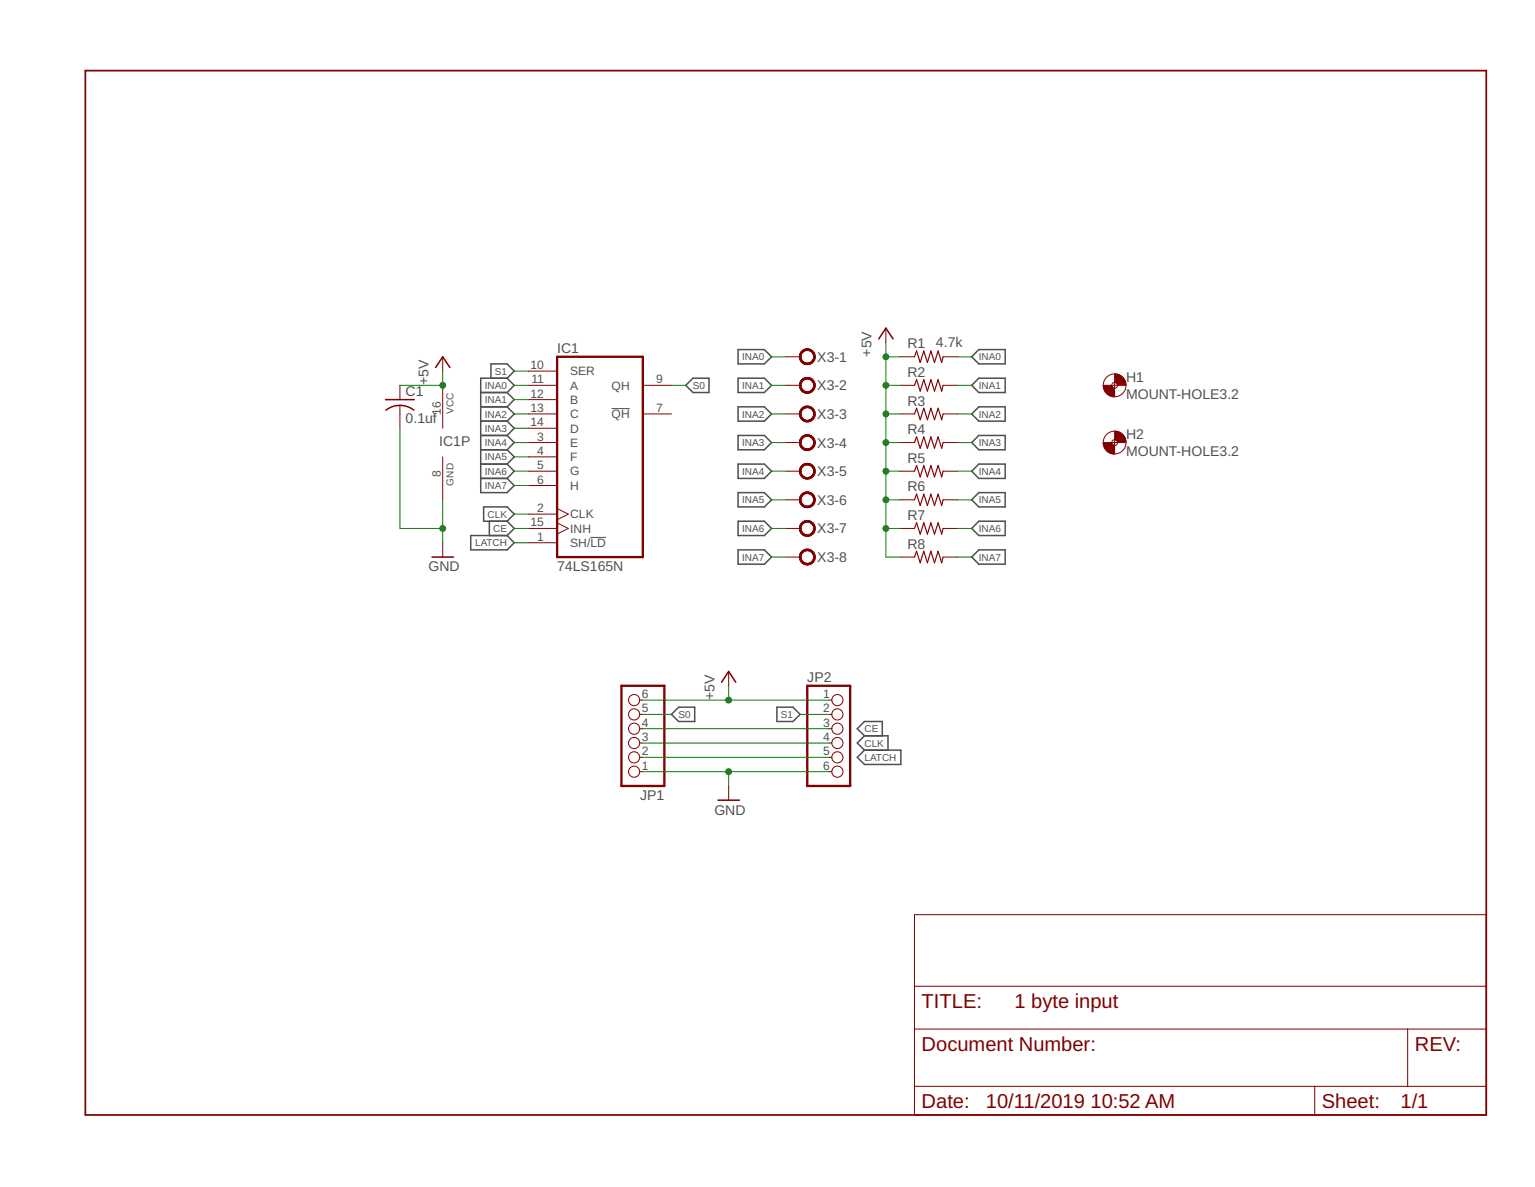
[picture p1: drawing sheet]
<svg xmlns="http://www.w3.org/2000/svg" width="279mm" height="216mm" viewBox="0 0 279 216" stroke-linecap="round" stroke-linejoin="round" font-family="sans-serif">
<path d="M111.3 74.3h3.3M107.5 97.7h2.8" fill="none" stroke="#505050" stroke-width=".18"/>
<g fill="none" stroke="#505050" stroke-width=".28">
<path d="M87.5 71.4h4.8M87.5 74h4.8M87.5 76.6h4.8M87.5 79.2h4.8M89.4 68.8v-2.6h2.9l1.3 1.3-1.3 1.3M92.3 68.8l1.3 1.3-1.3 1.3M92.3 68.8h-4.8v20.8h4.8l1.3-1.3-1.3-1.3M92.3 71.4l1.3 1.3-1.3 1.3M92.3 74l1.3 1.3-1.3 1.3M92.3 76.6l1.3 1.3-1.3 1.3M92.3 79.2l1.3 1.3-1.3 1.3M124.8 70.1l1.3-1.3h3v2.6h-3z"/>
<path d="M134.3 68.8h4.8l1.3 1.3-1.3 1.3h-4.8zM134.3 63.6h4.8l1.3 1.3-1.3 1.3h-4.8zM134.3 74h4.8l1.3 1.3-1.3 1.3h-4.8zM134.3 79.2h4.8l1.3 1.3-1.3 1.3h-4.8zM176.9 75.3l1.3-1.3h4.8v2.6h-4.8zM178.2 68.8h4.8v2.6h-4.8l-1.3-1.3zM178.2 63.6h4.8v2.6h-4.8l-1.3-1.3zM85.7 97.4h6.6l1.3 1.3-1.3 1.3h-6.6zM87.5 81.8h4.8M87.5 84.4h4.8M87.5 87h4.8M88 92.2h4.3l1.3 1.3-1.3 1.3h-4.3z"/>
<path d="M89.1 94.8v2.6M92.3 81.8l1.3 1.3-1.3 1.3M92.3 84.4l1.3 1.3-1.3 1.3M92.3 94.8l1.3 1.3-1.3 1.3M134.3 84.4h4.8l1.3 1.3-1.3 1.3h-4.8zM134.3 89.6h4.8l1.3 1.3-1.3 1.3h-4.8zM134.3 94.8h4.8l1.3 1.3-1.3 1.3h-4.8zM176.9 80.5l1.3-1.3h4.8v2.6h-4.8zM176.9 85.7l1.3-1.3h4.8v2.6h-4.8zM178.2 89.6h4.8v2.6h-4.8l-1.3-1.3zM178.2 94.8h4.8v2.6h-4.8l-1.3-1.3zM134.3 100h4.8l1.3 1.3-1.3 1.3h-4.8z"/>
<path d="M178.2 100h4.8v2.6h-4.8l-1.3-1.3zM122.2 129.9l1.3-1.3h2.9v2.6h-2.9zM141.4 128.6h2.9l1.3 1.3-1.3 1.3h-2.9zM157.4 133.8l-1.4 1.3 1.4 1.3M157.4 133.8h4.2v2.6M157.4 136.4h6.6v2.6h-6.6l-1.4-1.2zM157.4 133.8l-1.4-1.3 1.4-1.3h3.2v2.6"/>
</g>
<path d="M101.4 64.9h15.6v36.4h-15.6zM113.1 124.7h7.8v18.3h-7.8zM146.9 124.7h7.8v18.3h-7.8z" fill="none" stroke="#800000" stroke-width=".42"/>
<g fill="none" stroke="#800000" stroke-width=".18">
<path d="M161.2 59.7v2.6M72.8 70.1v2.6M72.8 73.7v4.2M80.6 64.9v2.6M80.6 70.1v7.8M96.2 75.3h5.2M96.2 70.1h5.2M96.2 67.5h5.2M96.2 72.7h5.2M96.2 77.9h5.2M117 75.3h5.2M117 70.1h5.2"/>
<path d="M143 75.3h2.6M143 70.1h2.6M143 64.9h2.6M163.9 75.3h2.6M163.9 70.1h2.6M163.9 64.9h2.6M171.7 75.3h2.6M171.7 70.1h2.6M171.7 64.9h2.6M202.4 70.1h1M202.9 69.6v1M202.9 80v1"/>
<path d="M80.6 83.1v7.8M80.6 98.7v2.6M96.2 98.7h5.2M96.2 93.5h5.2M96.2 80.5h5.2M96.2 83.1h5.2M96.2 85.7h5.2M96.2 88.3h5.2M96.2 96.1h5.2M101.4 92.5l2 1-2 1M101.4 95.1l2 1-2 1M143 80.5h2.6"/>
<path d="M143 85.7h2.6M143 96.1h2.6M143 90.9h2.6M163.9 80.5h2.6M163.9 85.7h2.6M163.9 96.1h2.6M163.9 90.9h2.6M171.7 80.5h2.6M171.7 85.7h2.6M171.7 96.1h2.6M171.7 90.9h2.6M202.4 80.5h1"/>
<path d="M143 101.3h2.6M163.9 101.3h2.6M171.7 101.3h2.6M116.4 137.8h.6M116.4 135.1h.6M116.4 132.5h.6M116.4 129.9h.6M116.4 127.3h.6M132.6 122.1v2.6M150.8 137.8h.6M150.8 135.1h.6M150.8 132.5h.6"/>
<path d="M150.8 129.9h.6M150.8 127.3h.6M116.4 140.4h.6M132.6 143v2.5M150.8 140.4h.6M166.5 166.4h104v36.4h-104zM166.5 179.4h104M166.5 187.2h104M166.5 197.6h104M239.3 197.6v5.2M256.2 187.2v10.4"/>
<circle cx="202.9" cy="70.1" r="2.07"/>
<circle cx="202.9" cy="70.1" r=".53"/>
<circle cx="202.9" cy="80.5" r="2.07"/>
<circle cx="202.9" cy="80.5" r=".53"/>
<circle cx="115.4" cy="135.1" r="1.02"/>
<circle cx="115.4" cy="132.5" r="1.02"/>
<circle cx="115.4" cy="137.8" r="1.02"/>
<circle cx="115.4" cy="127.3" r="1.02"/>
<circle cx="115.4" cy="129.9" r="1.02"/>
<circle cx="152.4" cy="127.3" r="1.02"/>
<circle cx="152.4" cy="129.9" r="1.02"/>
<circle cx="152.4" cy="137.8" r="1.02"/>
<circle cx="152.4" cy="132.5" r="1.02"/>
<circle cx="152.4" cy="135.1" r="1.02"/>
<circle cx="115.4" cy="140.4" r="1.02"/>
<circle cx="152.4" cy="140.4" r="1.02"/>
</g>
<g fill="#800000" stroke="#800000" stroke-width=".18">
<path d="M145.9 63.9a1.44 1.44 0 0 1 2.3 .3 1.44 1.44 0 0 1-.9 2.1 1.44 1.44 0 0 1-1.8-1.4h.3a1.17 1.17 0 0 1 1.7-1 1.17 1.17 0 0 1 .1 2 1.17 1.17 0 0 1-1.8-.7v-.3h-.3z" fill-rule="evenodd"/>
<path d="M145.9 63.9a1.44 1.44 0 0 1 2.3 .3 1.44 1.44 0 0 1-.9 2.1 1.44 1.44 0 0 1-1.8-1.4h.3a1.17 1.17 0 0 1 1.7-1 1.17 1.17 0 0 1 .1 2 1.17 1.17 0 0 1-1.8-.7v-.3h-.3z" fill-rule="evenodd"/>
<path d="M145.9 63.9a1.44 1.44 0 0 1 2.3 .3 1.44 1.44 0 0 1-.9 2.1 1.44 1.44 0 0 1-1.8-1.4h.3a1.17 1.17 0 0 1 1.7-1 1.17 1.17 0 0 1 .1 2 1.17 1.17 0 0 1-1.8-.7v-.3h-.3z" fill-rule="evenodd"/>
<path d="M145.9 69.1a1.43 1.43 0 0 1 2.3 .3 1.43 1.43 0 0 1-.9 2.1 1.43 1.43 0 0 1-1.8-1.4h.3a1.17 1.17 0 0 1 1.7-1 1.17 1.17 0 0 1 .1 2 1.17 1.17 0 0 1-1.8-.7v-.3h-.3z" fill-rule="evenodd"/>
<path d="M145.9 69.1a1.43 1.43 0 0 1 2.3 .3 1.43 1.43 0 0 1-.9 2.1 1.43 1.43 0 0 1-1.8-1.4h.3a1.17 1.17 0 0 1 1.7-1 1.17 1.17 0 0 1 .1 2 1.17 1.17 0 0 1-1.8-.7v-.3h-.3z" fill-rule="evenodd"/>
<path d="M145.9 69.1a1.43 1.43 0 0 1 2.3 .3 1.43 1.43 0 0 1-.9 2.1 1.43 1.43 0 0 1-1.8-1.4h.3a1.17 1.17 0 0 1 1.7-1 1.17 1.17 0 0 1 .1 2 1.17 1.17 0 0 1-1.8-.7v-.3h-.3z" fill-rule="evenodd"/>
<path d="M145.9 74.3a1.43 1.43 0 0 1 2.3 .3 1.43 1.43 0 0 1-.9 2.1 1.43 1.43 0 0 1-1.8-1.4h.3a1.17 1.17 0 0 1 1.7-1 1.17 1.17 0 0 1 .1 2 1.17 1.17 0 0 1-1.8-.7v-.3h-.3z" fill-rule="evenodd"/>
<path d="M145.9 74.3a1.43 1.43 0 0 1 2.3 .3 1.43 1.43 0 0 1-.9 2.1 1.43 1.43 0 0 1-1.8-1.4h.3a1.17 1.17 0 0 1 1.7-1 1.17 1.17 0 0 1 .1 2 1.17 1.17 0 0 1-1.8-.7v-.3h-.3z" fill-rule="evenodd"/>
<path d="M145.9 74.3a1.43 1.43 0 0 1 2.3 .3 1.43 1.43 0 0 1-.9 2.1 1.43 1.43 0 0 1-1.8-1.4h.3a1.17 1.17 0 0 1 1.7-1 1.17 1.17 0 0 1 .1 2 1.17 1.17 0 0 1-1.8-.7v-.3h-.3z" fill-rule="evenodd"/>
<path d="M145.9 79.5a1.43 1.43 0 0 1 2.3 .3 1.43 1.43 0 0 1-.9 2.1 1.43 1.43 0 0 1-1.8-1.4h.3a1.17 1.17 0 0 1 1.7-1 1.17 1.17 0 0 1 .1 2 1.17 1.17 0 0 1-1.8-.7v-.3h-.3z" fill-rule="evenodd"/>
<path d="M145.9 79.5a1.43 1.43 0 0 1 2.3 .3 1.43 1.43 0 0 1-.9 2.1 1.43 1.43 0 0 1-1.8-1.4h.3a1.17 1.17 0 0 1 1.7-1 1.17 1.17 0 0 1 .1 2 1.17 1.17 0 0 1-1.8-.7v-.3h-.3z" fill-rule="evenodd"/>
<path d="M145.9 79.5a1.43 1.43 0 0 1 2.3 .3 1.43 1.43 0 0 1-.9 2.1 1.43 1.43 0 0 1-1.8-1.4h.3a1.17 1.17 0 0 1 1.7-1 1.17 1.17 0 0 1 .1 2 1.17 1.17 0 0 1-1.8-.7v-.3h-.3z" fill-rule="evenodd"/>
<path d="M145.9 84.7a1.43 1.43 0 0 1 2.3 .3 1.43 1.43 0 0 1-.9 2.1 1.43 1.43 0 0 1-1.8-1.4h.3a1.17 1.17 0 0 1 1.7-1 1.17 1.17 0 0 1 .1 2 1.17 1.17 0 0 1-1.8-.7v-.3h-.3z" fill-rule="evenodd"/>
<path d="M145.9 84.7a1.43 1.43 0 0 1 2.3 .3 1.43 1.43 0 0 1-.9 2.1 1.43 1.43 0 0 1-1.8-1.4h.3a1.17 1.17 0 0 1 1.7-1 1.17 1.17 0 0 1 .1 2 1.17 1.17 0 0 1-1.8-.7v-.3h-.3z" fill-rule="evenodd"/>
<path d="M145.9 84.7a1.43 1.43 0 0 1 2.3 .3 1.43 1.43 0 0 1-.9 2.1 1.43 1.43 0 0 1-1.8-1.4h.3a1.17 1.17 0 0 1 1.7-1 1.17 1.17 0 0 1 .1 2 1.17 1.17 0 0 1-1.8-.7v-.3h-.3z" fill-rule="evenodd"/>
<path d="M145.9 89.9a1.43 1.43 0 0 1 2.3 .3 1.43 1.43 0 0 1-.9 2.1 1.43 1.43 0 0 1-1.8-1.4h.3a1.17 1.17 0 0 1 1.7-1 1.17 1.17 0 0 1 .1 2 1.17 1.17 0 0 1-1.8-.7v-.3h-.3z" fill-rule="evenodd"/>
<path d="M145.9 89.9a1.43 1.43 0 0 1 2.3 .3 1.43 1.43 0 0 1-.9 2.1 1.43 1.43 0 0 1-1.8-1.4h.3a1.17 1.17 0 0 1 1.7-1 1.17 1.17 0 0 1 .1 2 1.17 1.17 0 0 1-1.8-.7v-.3h-.3z" fill-rule="evenodd"/>
<path d="M145.9 89.9a1.43 1.43 0 0 1 2.3 .3 1.43 1.43 0 0 1-.9 2.1 1.43 1.43 0 0 1-1.8-1.4h.3a1.17 1.17 0 0 1 1.7-1 1.17 1.17 0 0 1 .1 2 1.17 1.17 0 0 1-1.8-.7v-.3h-.3z" fill-rule="evenodd"/>
<path d="M145.9 95.1a1.43 1.43 0 0 1 2.3 .3 1.43 1.43 0 0 1-.9 2.1 1.43 1.43 0 0 1-1.8-1.4h.3a1.17 1.17 0 0 1 1.7-1 1.17 1.17 0 0 1 .1 2 1.17 1.17 0 0 1-1.8-.7v-.3h-.3z" fill-rule="evenodd"/>
<path d="M145.9 95.1a1.43 1.43 0 0 1 2.3 .3 1.43 1.43 0 0 1-.9 2.1 1.43 1.43 0 0 1-1.8-1.4h.3a1.17 1.17 0 0 1 1.7-1 1.17 1.17 0 0 1 .1 2 1.17 1.17 0 0 1-1.8-.7v-.3h-.3z" fill-rule="evenodd"/>
<path d="M145.9 95.1a1.43 1.43 0 0 1 2.3 .3 1.43 1.43 0 0 1-.9 2.1 1.43 1.43 0 0 1-1.8-1.4h.3a1.17 1.17 0 0 1 1.7-1 1.17 1.17 0 0 1 .1 2 1.17 1.17 0 0 1-1.8-.7v-.3h-.3z" fill-rule="evenodd"/>
<path d="M145.9 100.3a1.44 1.44 0 0 1 2.3 .3 1.44 1.44 0 0 1-.9 2.1 1.44 1.44 0 0 1-1.8-1.4h.3a1.17 1.17 0 0 1 1.7-1 1.17 1.17 0 0 1 .1 2 1.17 1.17 0 0 1-1.8-.7v-.3h-.3z" fill-rule="evenodd"/>
<path d="M145.9 100.3a1.44 1.44 0 0 1 2.3 .3 1.44 1.44 0 0 1-.9 2.1 1.44 1.44 0 0 1-1.8-1.4h.3a1.17 1.17 0 0 1 1.7-1 1.17 1.17 0 0 1 .1 2 1.17 1.17 0 0 1-1.8-.7v-.3h-.3z" fill-rule="evenodd"/>
<path d="M145.9 100.3a1.44 1.44 0 0 1 2.3 .3 1.44 1.44 0 0 1-.9 2.1 1.44 1.44 0 0 1-1.8-1.4h.3a1.17 1.17 0 0 1 1.7-1 1.17 1.17 0 0 1 .1 2 1.17 1.17 0 0 1-1.8-.7v-.3h-.3z" fill-rule="evenodd"/>
<path d="M202.9 68a2.06 2.06 0 0 1 2.1 2.1h-1.6l-.1-.3-.4-.2z" fill-rule="evenodd"/>
<path d="M200.8 70.1h1.6l.1 .3 .4 .2v1.6a2.06 2.06 0 0 1-2.1-2.1z" fill-rule="evenodd"/>
<path d="M202.9 78.4a2.03 2.03 0 0 1 2.1 2.1h-1.6l-.2-.4-.3-.1z" fill-rule="evenodd"/>
<path d="M200.8 80.5h1.6l.1 .3 .4 .2v1.6a2.06 2.06 0 0 1-2.1-2.1z" fill-rule="evenodd"/>
</g>
<path d="M70.2 72.7h5.2M72.8 73.7a4.2 4.2 0 0 1 2.5 .9M72.8 73.7a4 4 0 0 0-2.5 .9M79.3 66.8l1.3-1.9 1.3 1.9M160 61.6l1.2-1.9 1.4 1.9M78.6 101.3h3.9M131.3 124.1l1.3-2 1.3 2M130.7 145.5h3.9" fill="none" stroke="#800000" stroke-width=".28"/>
<path d="M166.5 64.9l.3-1.1 .7 2.1 .6-2.1 .7 2.1 .6-2.1 .7 2.1 .7-2.1 .6 2.1 .3-1M166.5 70.1l.3-1.1 .7 2.1 .6-2.1 .7 2.1 .6-2.1 .7 2.1 .7-2.1 .6 2.1 .3-1M166.5 75.3l.3-1 .7 2 .6-2 .7 2 .6-2 .7 2 .7-2 .6 2 .3-1M166.5 80.5l.3-1 .7 2 .6-2 .7 2 .6-2 .7 2 .7-2 .6 2 .3-1M166.5 85.7l.3-1 .7 2 .6-2 .7 2 .6-2 .7 2 .7-2 .6 2 .3-1M166.5 90.9l.3-1 .7 2 .6-2 .7 2 .6-2 .7 2 .7-2 .6 2 .3-1M166.5 96.1l.3-1 .7 2.1 .6-2.1 .7 2.1 .6-2.1 .7 2.1 .7-2.1 .6 2.1 .3-1.1M166.5 101.3l.3-1 .7 2.1 .6-2.1 .7 2.1 .6-2.1 .7 2.1 .7-2.1 .6 2.1 .3-1.1" fill="none" stroke="#800000" stroke-width=".21"/>
<path d="M15.5 12.8h255v190h-255z" fill="none" stroke="#800000" stroke-width=".32"/>
<g fill="none" stroke="#008000" stroke-width=".18">
<path d="M72.8 77.9v18.2h7.8M80.6 67.5v2.6h-7.8M93.6 70.1h2.6M93.6 75.3h2.6M93.6 72.7h2.6M93.6 77.9h2.6M93.6 67.5h2.6M122.2 70.1h2.6M140.4 64.9h2.6M140.4 70.1h2.6M140.4 75.3h2.6M161.2 62.3v39h2.7"/>
<path d="M161.2 64.9h2.7M161.2 70.1h2.7M161.2 75.3h2.7M174.3 64.9h2.6M174.3 70.1h2.6M174.3 75.3h2.6M80.6 90.9v7.8M93.6 80.5h2.6M93.6 85.7h2.6M93.6 96.1h2.6M93.6 83.1h2.6M93.6 88.3h2.6"/>
<path d="M93.6 93.5h2.6M93.6 98.7h2.6M140.4 80.5h2.6M140.4 85.7h2.6M140.4 90.9h2.6M140.4 96.1h2.6M161.2 80.5h2.7M161.2 85.7h2.7M161.2 90.9h2.7M161.2 96.1h2.7M174.3 80.5h2.6M174.3 85.7h2.6"/>
<path d="M174.3 90.9h2.6M174.3 96.1h2.6M140.4 101.3h2.6M174.3 101.3h2.6M117 127.3h33.8M117 135.1h33.8M117 137.8h33.8M117 132.5h33.8M117 129.9h5.2M132.6 124.7v2.6M145.6 129.9h5.2M117 140.4h33.8"/>
<path d="M132.6 140.4v2.6"/>
</g>
<g fill="#008000" stroke="#008000" stroke-width=".18">
<circle cx="161.2" cy="64.9" r=".53"/>
<circle cx="161.2" cy="70.1" r=".53"/>
<circle cx="161.2" cy="75.3" r=".53"/>
<circle cx="161.2" cy="80.5" r=".53"/>
<circle cx="161.2" cy="85.7" r=".53"/>
<circle cx="161.2" cy="90.9" r=".53"/>
<circle cx="161.2" cy="96.1" r=".53"/>
<circle cx="80.6" cy="70.1" r=".53"/>
<circle cx="132.6" cy="127.3" r=".53"/>
<circle cx="132.6" cy="140.4" r=".53"/>
<circle cx="80.6" cy="96.1" r=".53"/>
</g>
<g font-size="3.7" fill="#800000">
<text x="167.8" y="183.3">TITLE:</text>
<text x="184.7" y="183.3">1 byte input</text>
<text x="167.8" y="191.1">Document Number:</text>
<text x="257.5" y="191.1">REV:</text>
<text x="167.8" y="201.5">Date:</text>
<text x="179.5" y="201.5">10/11/2019</text>
<text x="198.5" y="201.5">10:52 AM</text>
<text x="240.6" y="201.5">Sheet:</text>
<text x="254.9" y="201.5">1/1</text>
</g>
<g font-size="2.6" fill="#505050">
<text x="101.4" y="64.2">IC1</text>
<text x="148.8" y="65.8">X3-1</text>
<text x="158.6" y="64.9" transform="rotate(-90 158.6 64.9)">+5V</text>
<text x="165.2" y="63.4">R1</text>
<text x="170.4" y="63.1">4.7k</text>
<text x="78" y="70.1" transform="rotate(-90 78 70.1)">+5V</text>
<text x="148.8" y="71">X3-2</text>
<text x="165.2" y="68.6">R2</text>
<text x="205" y="69.5">H1</text>
<text x="73.8" y="77">0.1uf</text>
<text x="73.8" y="72">C1</text>
<text x="148.8" y="76.2">X3-3</text>
<text x="165.2" y="73.8">R3</text>
<text x="205" y="72.6">MOUNT-HOLE3.2</text>
<text x="79.9" y="81.2">IC1P</text>
<text x="148.8" y="81.4">X3-4</text>
<text x="165.2" y="79">R4</text>
<text x="205" y="83">MOUNT-HOLE3.2</text>
<text x="205" y="79.9">H2</text>
<text x="148.8" y="86.6">X3-5</text>
<text x="165.2" y="84.2">R5</text>
<text x="165.2" y="89.4">R6</text>
<text x="148.8" y="91.8">X3-6</text>
<text x="165.2" y="94.6">R7</text>
<text x="148.8" y="97">X3-7</text>
<text x="165.2" y="99.8">R8</text>
<text x="78" y="103.9">GND</text>
<text x="101.4" y="103.9">74LS165N</text>
<text x="148.8" y="102.2">X3-8</text>
<text x="146.9" y="124.1">JP2</text>
<text x="130" y="127.3" transform="rotate(-90 130 127.3)">+5V</text>
<text x="116.5" y="145.4">JP1</text>
<text x="130" y="148.2">GND</text>
</g>
<g font-size="2.2" fill="#505050">
<text x="96.6" y="67.1">10</text>
<text x="96.7" y="69.7">11</text>
<text x="103.8" y="68.3">SER</text>
<text x="103.8" y="70.9">A</text>
<text x="111.3" y="70.9">QH</text>
<text x="119.4" y="69.7">9</text>
<text x="80.2" y="75.5" transform="rotate(-90 80.2 75.5)">16</text>
<text x="96.6" y="72.3">12</text>
<text x="96.6" y="74.9">13</text>
<text x="96.6" y="77.5">14</text>
<text x="103.8" y="73.5">B</text>
<text x="103.8" y="76.1">C</text>
<text x="111.3" y="76.1">QH</text>
<text x="119.4" y="74.9">7</text>
<text x="97.8" y="80.1">3</text>
<text x="97.8" y="82.7">4</text>
<text x="103.8" y="81.3">E</text>
<text x="103.8" y="83.9">F</text>
<text x="103.8" y="78.7">D</text>
<text x="80.2" y="86.7" transform="rotate(-90 80.2 86.7)">8</text>
<text x="97.8" y="85.3">5</text>
<text x="97.8" y="87.9">6</text>
<text x="103.8" y="86.5">G</text>
<text x="103.8" y="89.1">H</text>
<text x="96.6" y="95.7">15</text>
<text x="97.8" y="93.1">2</text>
<text x="103.8" y="94.3">CLK</text>
<text x="97.8" y="98.4">1</text>
<text x="103.8" y="99.5">SH/LD</text>
<text x="103.8" y="96.9">INH</text>
<text x="116.8" y="129.6">5</text>
<text x="116.8" y="127">6</text>
<text x="149.8" y="127">1</text>
<text x="149.8" y="129.6">2</text>
<text x="116.8" y="137.4">2</text>
<text x="116.8" y="134.8">3</text>
<text x="116.8" y="132.2">4</text>
<text x="149.8" y="132.2">3</text>
<text x="149.8" y="134.8">4</text>
<text x="149.8" y="137.4">5</text>
<text x="116.8" y="140">1</text>
<text x="149.8" y="140">6</text>
</g>
<g font-size="1.8" fill="#505050">
<text x="135.1" y="65.5">INA0</text>
<text x="178.2" y="65.5">INA0</text>
<text x="88.3" y="70.7">INA0</text>
<text x="90.1" y="68.1">S1</text>
<text x="126.1" y="70.7">S0</text>
<text x="135.1" y="70.7">INA1</text>
<text x="178.2" y="70.7">INA1</text>
<text x="82.5" y="75.3" transform="rotate(-90 82.5 75.3)">VCC</text>
<text x="88.3" y="73.3">INA1</text>
<text x="88.3" y="75.9">INA2</text>
<text x="135.1" y="75.9">INA2</text>
<text x="178.2" y="75.9">INA2</text>
<text x="88.3" y="78.5">INA3</text>
<text x="88.3" y="81.2">INA4</text>
<text x="88.3" y="83.8">INA5</text>
<text x="135.1" y="81.2">INA3</text>
<text x="178.2" y="81.2">INA3</text>
<text x="82.5" y="88.3" transform="rotate(-90 82.5 88.3)">GND</text>
<text x="88.3" y="86.4">INA6</text>
<text x="88.3" y="89">INA7</text>
<text x="135.1" y="86.4">INA4</text>
<text x="178.2" y="86.4">INA4</text>
<text x="88.8" y="94.2">CLK</text>
<text x="135.1" y="91.6">INA5</text>
<text x="178.2" y="91.6">INA5</text>
<text x="86.5" y="99.4">LATCH</text>
<text x="89.8" y="96.8">CE</text>
<text x="135.1" y="96.8">INA6</text>
<text x="135.1" y="102">INA7</text>
<text x="178.2" y="96.8">INA6</text>
<text x="178.2" y="102">INA7</text>
<text x="123.5" y="130.6">S0</text>
<text x="142.1" y="130.6">S1</text>
<text x="157.3" y="135.8">CLK</text>
<text x="157.3" y="133.2">CE</text>
<text x="157.3" y="138.4">LATCH</text>
</g>
</svg>
